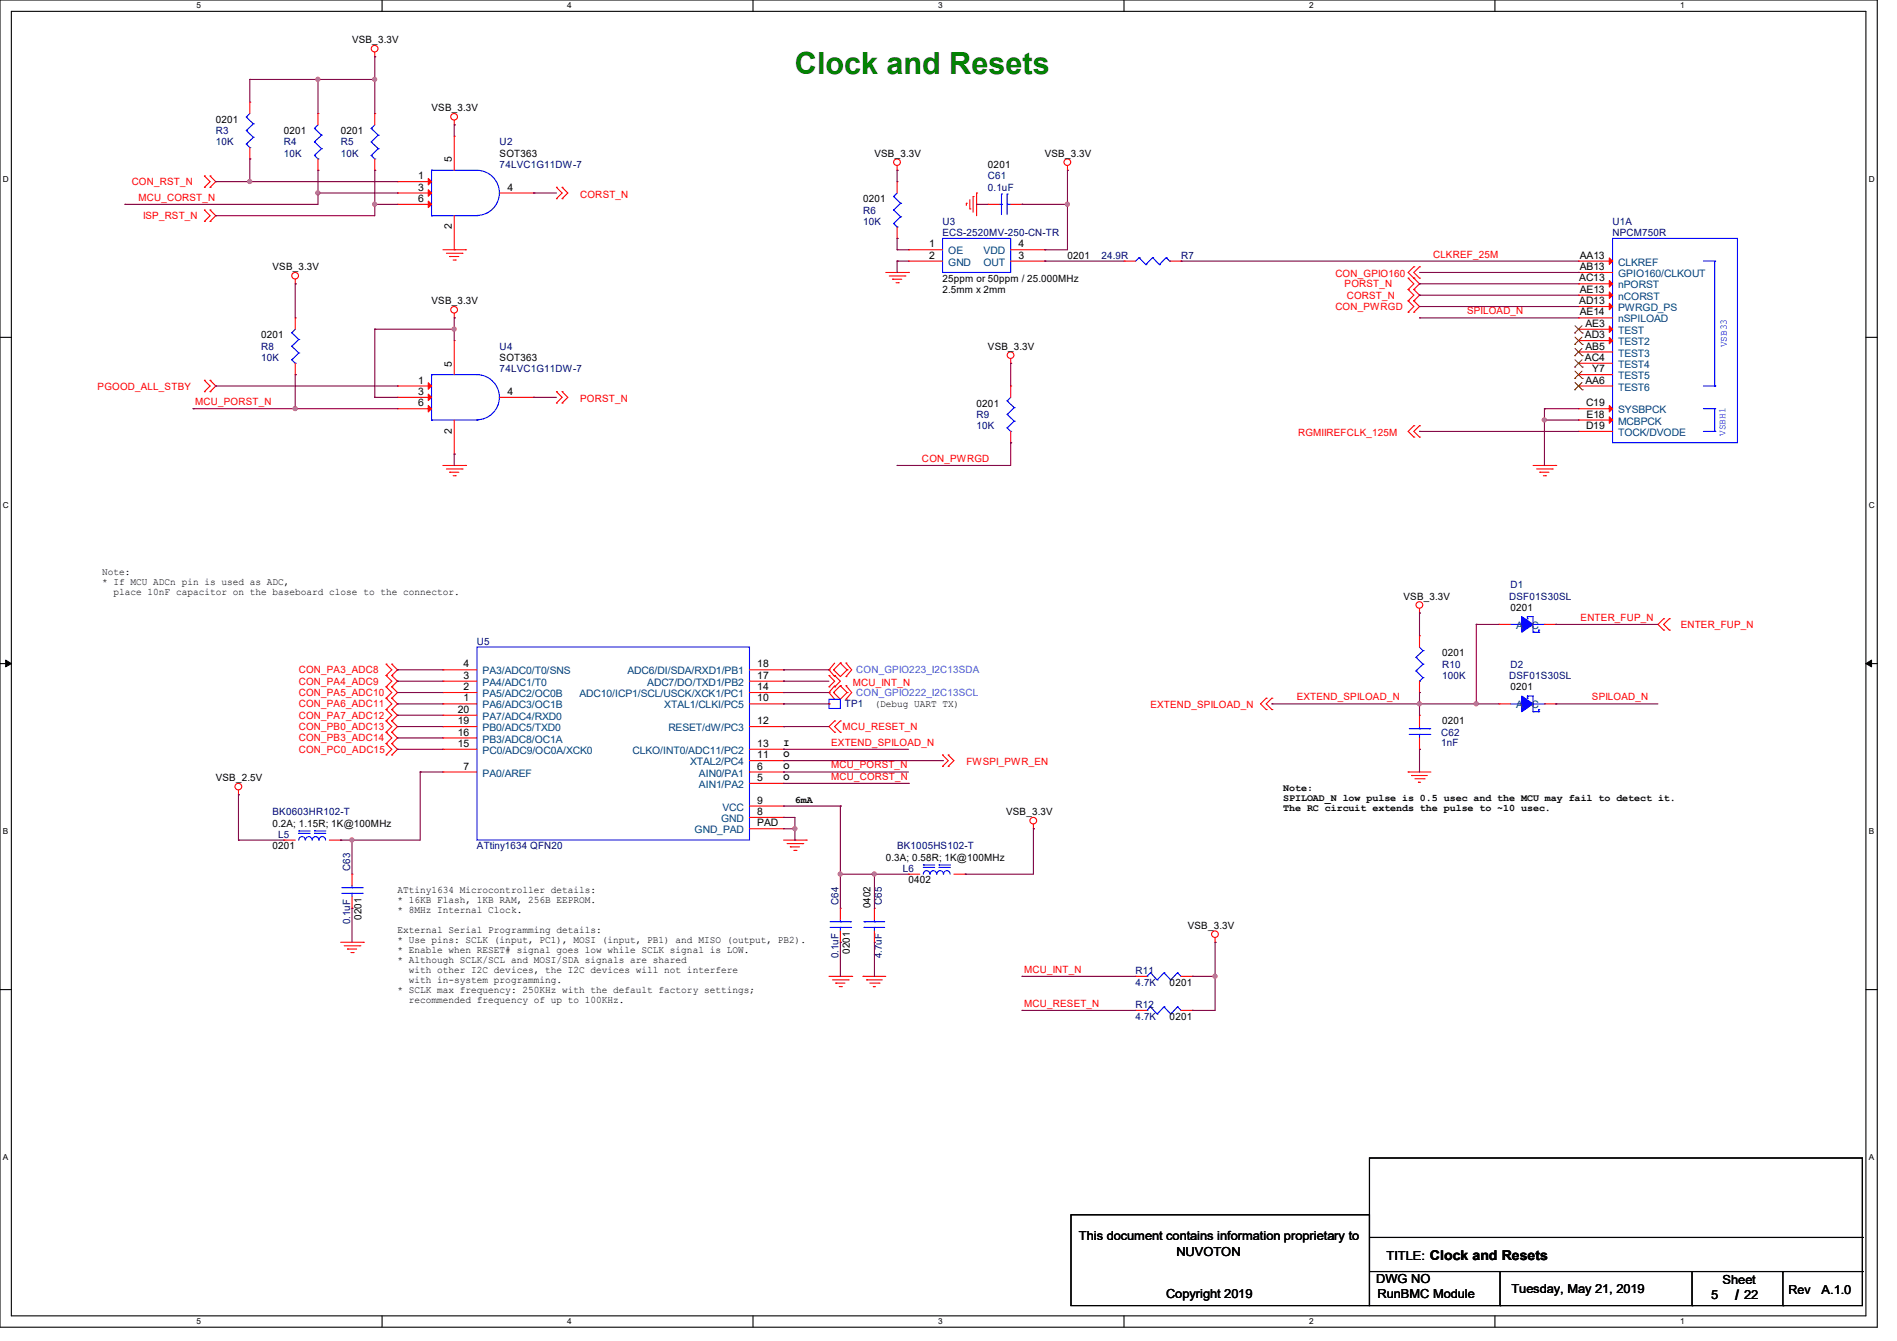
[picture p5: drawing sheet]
<svg xmlns="http://www.w3.org/2000/svg" width="297mm" height="210mm" viewBox="0 0 297 210" stroke-linecap="round" stroke-linejoin="round" font-family="sans-serif">
<path d="M0 0h293.9v207.9h-293.9zM1.8 1.8h290.3v204.3h-290.3z" fill="none" stroke="#000" stroke-width=".17"/>
<g fill="#fff">
<path d="M30.8 .2h.7v1.4h-.7z"/>
<path d="M30.8 206.2h.7v1.4h-.7z"/>
</g>
<path d="M59.8 0v1.8M59.8 206.1v1.8" fill="none" stroke="#000" stroke-width=".17"/>
<g fill="#fff">
<path d="M88.8 .2h.7v1.4h-.7z"/>
<path d="M88.8 206.2h.7v1.4h-.7z"/>
</g>
<path d="M117.9 0v1.8M117.9 206.1v1.8" fill="none" stroke="#000" stroke-width=".17"/>
<g fill="#fff">
<path d="M146.9 .2h.7v1.4h-.7z"/>
<path d="M146.9 206.2h.7v1.4h-.7z"/>
</g>
<path d="M176 0v1.8M176 206.1v1.8" fill="none" stroke="#000" stroke-width=".17"/>
<g fill="#fff">
<path d="M205 .2h.7v1.4h-.7z"/>
<path d="M205 206.2h.7v1.4h-.7z"/>
</g>
<path d="M234.1 0v1.8M234.1 206.1v1.8" fill="none" stroke="#000" stroke-width=".17"/>
<g fill="#fff">
<path d="M263.1 .2h.6v1.4h-.6z"/>
<path d="M263.1 206.2h.6v1.4h-.6z"/>
<path d="M.5 27.3h.9v1.4h-.9z"/>
<path d="M292.6 27.3h.9v1.4h-.9z"/>
<path d="M.5 78.4h.9v1.4h-.9z"/>
<path d="M292.6 78.4h.9v1.4h-.9z"/>
</g>
<path d="M0 52.8h1.8M292.1 52.8h1.8" fill="none" stroke="#000" stroke-width=".17"/>
<g fill="#fff">
<path d="M.5 129.5h.8v1.4h-.8z"/>
<path d="M292.6 129.5h.8v1.4h-.8z"/>
</g>
<path d="M0 103.9h1.8M292.1 103.9h1.8" fill="none" stroke="#000" stroke-width=".17"/>
<path d="M.9 103.4l.9 .5-.9 .5zM292.1 103.9l.9-.5v1z" fill="#000" stroke="#000" stroke-width=".16"/>
<g fill="#fff">
<path d="M.5 180.5h.8v1.4h-.8z"/>
<path d="M292.6 180.5h.8v1.4h-.8z"/>
</g>
<g fill="none" stroke="#000" stroke-width=".17">
<path d="M0 155h1.8M292.1 155h1.8M167.7 190.2h46.7v14.3h-46.7zM214.4 181.4h77.2v23.1h-77.2zM214.4 199.1h77.2M214.4 193.8h77.2M234.9 199.1v5.4M264.9 199.1v5.4M279.1 199.1v5.4M291.6 199.1h.1M291.6 193.8h.1M234.9 204.5h.1"/>
<path d="M264.9 204.5h.1M279.1 204.5h.1"/>
</g>
<g fill="none" stroke="#f00" stroke-width=".17">
<path d="M39.1 16h.1M39.1 16v1.8M49.8 17.8h.1M49.8 17.8v1.8M58.7 8.9h.1M58.7 17.8h.1M58.7 8.2v.7M58.7 17.8v1.8M71.1 19.6h.1M71.1 18.8v.8M32 29.3h.1M32 27.6h.1"/>
<path d="M32 34.7h.1M32 32.9h.1M32 27.6l.9 .8-.9 .9M32 32.9l.9 .9-.9 .9M32.9 27.6h.1M32.9 29.3h.1M32.9 32.9h.1M32.9 34.7h.1M32.9 27.6l.9 .8-.9 .9M32.9 32.9l.9 .9-.9 .9M39.1 24.9h.1M39.1 23.1v1.8"/>
<path d="M49.8 26.7h.1M49.8 24.9v1.8M58.7 26.7h.1M58.7 24.9v1.8M62.2 28.4h.1M62.2 30.2h.1M62.2 32h.1M62.2 32h5.4M62.2 28.4h5.4M62.2 30.2h5.4M69.3 39.1h3.6M69.9 39.7h2.4"/>
<path d="M71.1 21.3h.1M71.1 39.1h.1M71.1 21.3v5.4M71.1 33.8v5.3M72.3 39.7h.1M72.9 39.1h.1M78.2 30.2h5.4M83.6 30.2h.1M87.1 29.3h.1M87.1 31.1h.1M87.1 29.3l.9 .9-.9 .9M88 29.3h.1"/>
<path d="M88 31.1h.1M88 29.3l.9 .9-.9 .9M140.5 26.7h.1M140.5 28.4h.1M140.5 37.3h.1M140.5 26v.7M140.5 28.4v1.8M140.5 35.6v1.7M142.2 39.1h.1M142.2 39.1h5.4M151.3 31.8h.1M151.3 31.8v.4"/>
<path d="M151.8 32.7h.1M151.8 31.3v1.4M152.4 30.8h.1M152.4 30.8v2.4M152.9 30.2h.1M152.9 30.2v3.6M154.7 32h.1M154.7 32h1.8M158.2 39.1h5.4M158.2 32h1.8M160 32h.1M163.6 39.1h.1"/>
<path d="M167.1 26.7h.1M167.1 26v.7M32 59.6h.1M32 59.6l.9 .9-.9 .8M32.9 59.6h.1M32.9 59.6l.9 .9-.9 .8M46.2 44.4h.1M46.2 49.8h.1M46.2 58.7h.1M46.2 43.7v.7M46.2 49.8v1.8M46.2 56.9v1.8"/>
<path d="M70.4 40.2h.1M70.4 40.2h1.4M71 40.7h.3M71.1 49.8h.1M71.1 53.3h.1M71.1 49.1v.7M71.1 53.3v5.4M71.3 40.7h.1M138.7 42.7h3.5M139.2 43.2h2.5M139.7 43.7h.1M139.7 43.7h1.5"/>
<path d="M140.3 44.3h.3M140.6 44.3h.1M141.7 43.2h.1M142.2 42.7h.1M142.2 40.9h.1M142.2 40.9h5.4M158.2 56.9h.1M158.2 56.2v.7M158.2 40.9h5.4M163.6 40.9h.1M176 40.9h.1M176 40.9h1.8"/>
<path d="M183.1 40.9h1.8M184.9 40.9h.1M220.5 48.9h.1M220.5 47.1h.1M220.5 45.3h.1M220.5 43.6h.1M220.5 47.1l.9 .9-.9 .9M220.5 45.3l.9 .9-.9 .9M220.5 43.6l.9 .8-.9 .9M221.4 47.1h.1M221.4 48.9h.1M221.4 45.3h.1"/>
<path d="M221.4 41.8h.1M221.4 43.6h.1M221.4 47.1l.8 .9-.8 .9M221.4 45.3l.8 .9-.8 .9M221.4 41.8l-.9 .9 1.7 1.7-.8 .9M222.2 41.8h.1M222.2 43.6h.1M222.2 41.8l-.8 .9 .8 .9M247.1 40.9h.1M247.1 42.7h.1M247.1 44.4h.1M247.1 46.2h.1"/>
<path d="M247.1 48h.1M247.1 51.6h.1M247.1 49.8h.1M247.1 58.7h.1M247.1 56.9h.1M247.1 55.1h.1M247.1 53.3h.1M247.1 42.7h5.4M247.1 40.9h5.4M247.1 44.4h5.4M247.1 46.2h5.4M247.1 48h5.4"/>
<path d="M247.1 51.6h5.4M247.1 49.8h5.4M247.1 58.7h5.4M247.1 56.9h5.4M247.1 55.1h5.4M247.1 53.3h5.4M32 61.3h.1M32.9 61.3h.1M62.2 60.5h.1M62.2 62.2h.1M62.2 64h.1M62.2 64h5.4"/>
<path d="M62.2 60.5h5.4M62.2 62.2h5.4M69.3 72.9h3.6M69.9 73.4h2.4M70.4 74h.1M70.4 74h1.4M71 74.5h.3M71.1 71.1h.1M71.1 65.8v5.3M71.3 74.5h.1M72.3 73.4h.1M72.9 72.9h.1"/>
<path d="M78.2 62.2h5.4M83.6 62.2h.1M87.1 61.3h.1M87.1 63.1h.1M87.1 61.3l.9 .9-.9 .9M88 61.3h.1M88 63.1h.1M88 61.3l.9 .9-.9 .9M158.2 60.5h.1M158.2 69.3h.1M158.2 60.5v1.7M158.2 67.6v1.7"/>
<path d="M221.4 66.7h.1M221.4 68.5h.1M221.4 66.7l-.9 .9 .9 .9M222.2 66.7h.1M222.2 68.5h.1M222.2 66.7l-.8 .9 .8 .9M240 72.9h3.6M240.6 73.4h2.4M241.1 74h.1M241.1 74h1.4M241.6 74.5h.4M242 74.5h.1"/>
<path d="M243 73.4h.1M243.6 72.9h.1M247.1 64h.1M247.1 65.8h.1M247.1 67.6h.1M247.1 60.5h.1M247.1 64h5.4M247.1 65.8h5.4M247.1 67.6h5.4M247.1 60.5h5.4M222.2 96h.1M222.2 99.6h.1"/>
<path d="M222.2 95.3v.7M222.2 99.6v1.7M234.7 97.8h.1M234.7 97.8h1.8M241.8 97.8h1.8M243.6 97.8h.1M260.5 96.9h.1M260.5 98.7h.1M260.5 96.9l-.9 .9 .9 .9M261.4 98.7h.1M261.4 96.9h.1M261.4 96.9l-.9 .9 .9 .9"/>
<path d="M60.5 105.8h.1M60.5 104h.1M60.5 107.6h.1M60.5 109.3h.1M60.5 111.1h.1M60.5 112.9h.1M60.5 114.7h.1M60.5 116.5h.1M60.5 118.2h.1M60.5 104l.8 .9-.8 .9M60.5 105.8l.8 .9-.8 .9M60.5 107.6l.8 .9-.8 .8"/>
<path d="M60.5 109.3l.8 .9-.8 .9M60.5 111.1l.8 .9-.8 .9M60.5 112.9l.8 .9-.8 .9M60.5 114.7l.8 .9-.8 .9M60.5 116.5l.8 .8-.8 .9M61.3 104h.1M61.3 105.8h.1M61.3 107.6h.1M61.3 109.3h.1M61.3 111.1h.1M61.3 112.9h.1M61.3 114.7h.1"/>
<path d="M61.3 116.5h.1M61.3 118.2h.1M61.3 104l.9 .9-.9 .9M61.3 105.8l.9 .9-.9 .9M61.3 107.6l.9 .9-.9 .8M61.3 109.3l.9 .9-.9 .9M61.3 111.1l.9 .9-.9 .9M61.3 112.9l.9 .9-.9 .9M61.3 114.7l.9 .9-.9 .9M61.3 116.5l.9 .8-.9 .9M69.3 110.2h.1M69.3 108.5h.1"/>
<path d="M69.3 106.7h.1M69.3 104.9h.1M69.3 117.3h.1M69.3 115.6h.1M69.3 113.8h.1M69.3 112h.1M69.3 110.2h5.4M69.3 108.5h5.4M69.3 106.7h5.4M69.3 104.9h5.4M69.3 113.8h5.4M69.3 117.3h5.4"/>
<path d="M69.3 115.6h5.4M69.3 112h5.4M117.3 110.2h5.4M117.3 108.5h5.4M117.3 106.7h5.4M117.3 104.9h5.4M117.3 119.1h5.4M117.3 113.8h5.4M117.3 117.3h5.4M122.7 110.2h.1M122.7 119.1h.1M122.7 113.8h.1"/>
<path d="M122.7 117.3h.1M122.7 108.5h.1M122.7 106.7h.1M122.7 104.9h.1M129.8 105.8h.1M129.8 107.6h.1M129.8 104.9h.1M129.8 108.5h.1M129.8 110.2h.1M129.8 105.8l.9 .9-.9 .9M129.8 104.9l.9 1.1M129.8 108.5l.9 1"/>
<path d="M130.5 104.9h.1M130.5 108.5h.1M130.5 104.9l1.1 1.1 1-1.1M130.5 108.5l1.1 1 1-1M130.7 105.8h.1M130.7 107.6h.1M130.7 112.9h.1M130.7 114.7h.1M130.7 105.8l.9 .9-.9 .9M130.7 112.9l-.9 .9 .9 .9M130.7 103.8l-.9 1.1M130.7 107.4l-.9 1.1"/>
<path d="M131.6 114.7h.1M131.6 112.9h.1M131.6 103.8h.1M131.6 107.4h.1M131.6 112.9l-.9 .9 .9 .9M131.6 103.8l1 1.1M131.6 103.8l-1.1 1.1M131.6 107.4l1 1.1M131.6 107.4l-1.1 1.1M132.5 106h.1M132.5 103.8h.1M132.5 109.5h.1"/>
<path d="M132.5 107.4h.1M132.5 103.8l.8 1.1-.8 1.1M132.5 107.4l.8 1.1-.8 1M132.6 104.9h.1M132.6 108.5h.1M147.6 118.2h.1M147.6 118.2l.9 .9-.9 .9M148.5 118.2h.1M148.5 118.2l.9 .9-.9 .9M198.2 109.3h.1M198.2 111.1h.1M198.2 109.3l-.8 .9 .8 .9"/>
<path d="M199.1 109.3h.1M199.1 111.1h.1M199.1 109.3l-.9 .9 .9 .9M222.2 108.5h.1M222.2 112h.1M222.2 117.3h.1M222.2 106.7v1.8M222.2 112v1.8M222.2 115.6v1.7M234.7 110.2h.1M234.7 110.2h1.8M241.8 110.2h1.8"/>
<path d="M243.6 110.2h.1M37.3 124.5h.1M37.3 123.7v.8M44.4 131.6h.1M44.4 131.6h1.8M51.6 131.6h1.7M53.3 131.6h.1M55.1 136.9h.1M55.1 136.9v1.8M69.3 120.9h.1M69.3 120.9h5.4M117.3 120.9h5.4"/>
<path d="M117.3 122.7h5.4M117.3 128h5.4M117.3 126.2h5.4M117.3 129.8h5.4M122.7 122.7h.1M122.7 120.9h.1M122.7 128h.1M122.7 126.2h.1M122.7 129.8h.1M122.7 131.6h3.5M123.2 132.1h2.5M123.7 132.6h.1"/>
<path d="M123.7 132.6h1.5M124.3 133.2h.3M124.6 133.2h.1M125.7 132.1h.1M126.2 131.6h.1M142.2 136.9h.1M142.2 136.9h1.8M147.6 120h.1M148.5 120h.1M149.4 136.9h1.7M151.1 136.9h.1M161.8 129.8h.1"/>
<path d="M161.8 129.1v.7M220.5 120.9h.1M220.5 120.9h3.5M221 121.5h.1M221 121.5h2.5M221.5 122h1.5M222.1 122.5h.1M222.1 122.5h.3M223 122h.1M53.3 147.6h3.6M53.9 148.1h2.4M54.4 148.6h.1"/>
<path d="M54.4 148.6h1.4M54.9 149.2h.4M55.1 142.2h.1M55.1 140.5v1.7M55.3 149.2h.1M56.3 148.1h.1M56.9 147.6h.1M129.8 152.9h3.5M130.3 153.5h2.5M130.9 154h.1M130.9 154h1.4M131.4 154.5h.3"/>
<path d="M131.6 142.2h.1M131.6 147.6h.1M131.6 142.2v1.8M131.6 145.8v1.8M131.7 154.5h.1M132.8 153.5h.1M133.3 152.9h.1M135.1 152.9h.1M135.1 152.9h3.6M135.7 153.5h.1M135.7 153.5h2.4M136.2 154h1.4"/>
<path d="M136.7 154.5h.1M136.7 154.5h.4M136.9 142.2h.1M136.9 147.6h.1M136.9 142.2v1.8M136.9 145.8v1.8M137.6 154h.1M177.8 158.2h.1M177.8 152.9h.1M177.8 152.9h1.8M177.8 158.2h1.8M184.9 152.9h1.8"/>
<path d="M184.9 158.2h1.8M186.7 158.2h.1M186.7 152.9h.1M190.2 147.6h.1M190.2 146.9v.7"/>
<circle cx="58.7" cy="7.6" r=".52"/>
<circle cx="71.1" cy="18.3" r=".52"/>
<circle cx="140.5" cy="25.4" r=".52"/>
<circle cx="167.1" cy="25.4" r=".52"/>
<circle cx="46.2" cy="43.2" r=".52"/>
<circle cx="71.1" cy="48.5" r=".52"/>
<circle cx="158.2" cy="55.6" r=".52"/>
<circle cx="222.2" cy="94.7" r=".52"/>
<circle cx="37.3" cy="123.2" r=".52"/>
<circle cx="161.8" cy="128.5" r=".52"/>
<circle cx="190.2" cy="146.3" r=".52"/>
</g>
<g fill="none" stroke="#00f" stroke-width=".17">
<path d="M38.6 18.3h.1M38.6 18.3l1.1 1.1M39.1 17.8l-.5 .5M39.7 19.4h.1M39.7 19.4l-1.1 1M49.8 19.6l-.6 .5M58.7 19.6l-.6 .5M38.6 20.4h.1M38.6 22.6h.1M38.6 20.4l1.1 1.1M38.6 22.6l.5 .5M39.1 23.1h.1"/>
<path d="M39.7 21.5h.1M39.7 21.5l-1.1 1.1M49.2 20.1h.1M49.2 22.2h.1M49.2 24.3h.1M49.2 20.1l1.1 1.1M49.2 22.2l1.1 1.1M49.2 24.3l.6 .6M49.8 24.9h.1M50.3 21.2h.1M50.3 23.3h.1M50.3 21.2l-1.1 1"/>
<path d="M50.3 23.3l-1.1 1M58.1 20.1h.1M58.1 22.2h.1M58.1 24.3h.1M58.1 20.1l1.1 1.1M58.1 22.2l1.1 1.1M58.1 24.3l.6 .6M58.7 24.9h.1M59.2 21.2h.1M59.2 23.3h.1M59.2 21.2l-1.1 1M59.2 23.3l-1.1 1"/>
<path d="M67.6 26.7h.1M67.6 33.8h.1M67.6 26.7h7.1a3.5 3.5 0 0 1 3.5 3.6v-.1a3.5 3.5 0 0 1-3.5 3.5M67.6 26.7v7.1M67.6 33.8h7.1M74.7 33.8h.1M139.9 30.8h.1M139.9 32.9h.1M139.9 35h.1M139.9 30.8l1.1 1M139.9 32.9l1.1 1.1M139.9 35l.6 .6"/>
<path d="M140.5 35.6h.1M140.5 30.2l-.6 .6M141 31.8h.1M141 34h.1M141 31.8l-1.1 1.1M141 34l-1.1 1M147.6 37.3h10.6v5.4h-10.6zM156.5 32h.3M156.8 32h.1M156.8 30.4h.1M156.8 30.4v3.2M157.7 30.4h.1"/>
<path d="M157.7 32h.1M157.7 32h.5M157.7 30.4v3.2M252.5 37.3h19.5v32h-19.5zM45.7 52.1h.1M45.7 54.2h.1M45.7 56.3h.1M45.7 52.1l1.1 1.1M45.7 54.2l1.1 1.1M45.7 56.3l.5 .6M46.2 56.9h.1M46.2 51.6l-.5 .5"/>
<path d="M46.8 53.2h.1M46.8 55.3h.1M46.8 53.2l-1.1 1M46.8 55.3l-1.1 1M67.6 58.7h.1M67.6 58.7h7.1a3.5 3.5 0 0 1 3.5 3.6v-.1a3.5 3.5 0 0 1-3.5 3.5M67.6 58.7v7.1M178.4 40.3h.1M178.4 40.3l-.6 .6M178.4 40.3l1 1.1M179.4 41.4h.1M180.5 40.3h.1"/>
<path d="M180.5 40.3l-1.1 1.1M180.5 40.3l1 1.1M181.5 41.4h.1M182.6 40.3h.1M182.6 40.3l-1.1 1.1M182.6 40.3l.5 .6M183.1 40.9h.1M266.7 40.9h1.8M268.5 40.9h.1M268.5 40.9v19.6M67.6 65.8h.1M67.6 65.8h7.1"/>
<path d="M74.7 65.8h.1M157.7 62.8h.1M157.7 64.9h.1M157.7 67h.1M157.7 62.8l1.1 1M157.7 64.9l1.1 1.1M157.7 67l.5 .6M158.2 67.6h.1M158.2 62.2l-.5 .6M158.8 63.8h.1M158.8 66h.1M158.8 63.8l-1.1 1.1"/>
<path d="M158.8 66l-1.1 1M266.7 64h1.8M266.7 67.6h1.8M266.7 60.5h1.8M268.5 60.5h.1M268.5 64h.1M268.5 67.6h.1M268.5 64v3.6M236.5 97.8h1.8M238.3 97.8h.1M239.1 96.6h.1M239.1 96.9h.1"/>
<path d="M239.1 96.6h.9v2.4M239.1 96.6v.3M240 99h.1M240 97.8h1.8M240 99h.9M240.9 99h.1M240.9 98.7h.1M240.9 98.7v.3M241.8 97.8h.1M74.7 101.3h42.6v30.3h-42.6zM129.8 109.5h1.8v1.5h-1.8zM220.6 115h3.3"/>
<path d="M220.6 114.1h3.3M221.7 103h.1M221.7 105.1h.1M221.7 103l1.1 1M221.7 105.1l1.1 1M222.2 106.7h.1M222.2 114.1h.1M222.2 115h.1M222.2 101.3l.6 .6M222.2 113.8v.3M222.2 115v.6M222.8 101.9h.1"/>
<path d="M222.8 104h.1M222.8 106.1h.1M222.8 101.9l-1.1 1.1M222.8 104l-1.1 1.1M222.8 106.1l-.6 .6M223.9 115h.1M223.9 114.1h.1M236.5 110.2h1.8M238.3 110.2h.1M239.1 109h.1M239.1 109.3h.1M239.1 109h.9v2.5"/>
<path d="M239.1 109v.3M240 111.5h.1M240 110.2h1.8M240 111.5h.9M240.9 111.5h.1M240.9 111.1h.1M240.9 111.1v.4M241.8 110.2h.1M46.8 130.5h.1M46.8 130.1h.1M46.8 130.5h1.8M46.8 130.1h1.8"/>
<path d="M47.8 131.6a.51 .51 0 0 0-.5-.6 .51 .51 0 0 0-.5 .6M48.9 131.6a.51 .51 0 0 0-.6-.6 .51 .51 0 0 0-.5 .6M49.2 130.5h.1M49.2 130.1h.1M49.2 130.5h1.8M49.2 130.1h1.8M49.9 131.6a.51 .51 0 0 0-.5-.6 .51 .51 0 0 0-.5 .6M51 131.6a.51 .51 0 0 0-.5-.6 .51 .51 0 0 0-.5 .6M53.5 139.9h3.2M53.5 139h3.2M55.1 139h.1M55.1 139.9h.1"/>
<path d="M55.1 138.7v.3M55.1 139.9v.6M56.7 139.9h.1M56.7 139h.1M144.6 135.8h.1M144.6 135.5h.1M144.6 135.8h1.7M144.6 135.5h1.7M145.6 136.9a.51 .51 0 0 0-.5-.5 .51 .51 0 0 0-.5 .5M146.6 136.9a.51 .51 0 0 0-.5-.5 .51 .51 0 0 0-.5 .5M147 135.8h.1M147 135.5h.1"/>
<path d="M147 135.8h1.8M147 135.5h1.8M147.7 136.9a.51 .51 0 0 0-.5-.5 .51 .51 0 0 0-.5 .5M148.8 136.9a.51 .51 0 0 0-.6-.5 .51 .51 0 0 0-.5 .5M130 145.2h3.2M130 144.4h3.2M131.6 144.4h.1M131.6 145.2h.1M131.6 144v.4M131.6 145.2v.6M133.2 145.2h.1M133.2 144.4h.1"/>
<path d="M135.3 145.2h.1M135.3 144.4h.1M135.3 145.2h3.2M135.3 144.4h3.2M136.9 144.4h.1M136.9 145.2h.1M136.9 144v.4M136.9 145.2v.6M179.6 158.2h.1M179.6 152.9h.1M180.1 157.7h.1M180.1 152.4h.1"/>
<path d="M180.1 157.7l1.1 1.1M180.1 157.7l-.5 .5M180.1 152.4l1.1 1.1M180.1 152.4l-.5 .5M181.2 158.8h.1M181.2 153.5h.1M182.2 157.7h.1M182.2 152.4h.1M182.2 157.7l1.1 1.1M182.2 157.7l-1 1.1M182.2 152.4l1.1 1.1M182.2 152.4l-1 1.1"/>
<path d="M183.3 158.8h.1M183.3 153.5h.1M184.4 157.7h.1M184.4 152.4h.1M184.4 157.7l.5 .5M184.4 157.7l-1.1 1.1M184.4 152.4l.5 .5M184.4 152.4l-1.1 1.1"/>
</g>
<g fill="#f00" stroke="#f00" stroke-width=".17">
<path d="M252 40.4l.5 .5-.5 .5z"/>
<path d="M252 43.9l.5 .5-.5 .6z"/>
<path d="M252 45.7l.5 .5-.5 .5z"/>
<path d="M252 47.5l.5 .5-.5 .5z"/>
<path d="M252 51.1l.5 .5-.5 .5z"/>
<path d="M252 63.5l.5 .5-.5 .5z"/>
<path d="M252 65.3l.5 .5-.5 .5z"/>
<path d="M252 52.8l.5 .5-.5 .5z"/>
<path d="M67.1 59.9l.5 .6-.5 .5z"/>
<path d="M67.1 61.7l.5 .5-.5 .5z"/>
<path d="M67.1 63.5l.5 .5-.5 .5z"/>
<path d="M67.1 27.9l.5 .5-.5 .6z"/>
<path d="M67.1 29.7l.5 .5-.5 .5z"/>
<path d="M67.1 31.5l.5 .5-.5 .5z"/>
</g>
<g fill="none" stroke="#804000" stroke-width=".16">
<path d="M246.5 52.2h.1M246.5 59.3h.1M246.5 57.5h.1M246.5 55.7h.1M246.5 53.9h.1M246.6 51l1.1 1.2M246.6 59.9l1.1 1.1M246.6 58.1l1.1 1.2M246.6 56.3l1.1 1.2M246.6 54.6l1.1 1.1M246.6 52.8l1.1 1.1M247.7 51l-1.2 1.2"/>
<path d="M247.7 59.9l-1.2 1.1M247.7 58.1l-1.2 1.2M247.7 56.3l-1.2 1.2M247.7 54.6l-1.2 1.1M247.7 52.8l-1.2 1.1M247.7 52.2h.1M247.7 59.3h.1M247.7 57.5h.1M247.7 55.7h.1M247.7 53.9h.1M246.5 61h.1M247.7 61h.1"/>
</g>
<g fill="#00f" stroke="#00f" stroke-width=".17">
<path d="M238.3 96.6l1.7 1.2-1.7 1.2z" fill-rule="evenodd"/>
<path d="M238.3 109l1.7 1.2-1.7 1.3z" fill-rule="evenodd"/>
</g>
<g fill="none" stroke="#800040" stroke-width=".17">
<path d="M39.1 12.4h.1M39.1 12.4h19.6M39.1 12.4v3.6M49.8 12.4h.1M49.8 12.4v5.4M58.7 8.9h.1M58.7 12.4h.1M58.7 8.9v8.9M71.1 19.6h.1M71.1 19.6v1.7M19.6 32h.1M33.8 28.4h.1"/>
<path d="M33.8 33.8h.1M33.8 28.4h28.4M39.1 28.4h.1M39.1 24.9h.1M39.1 24.9v3.5M49.8 26.7h.1M49.8 30.2h.1M49.8 26.7v5.3h-30.2M49.8 30.2h12.4M58.7 26.7h.1M58.7 32h.1M58.7 32h3.5"/>
<path d="M58.7 26.7v7.1h-24.9M83.6 30.2h.1M83.6 30.2h3.5M140.5 37.3h.1M140.5 39.1h.1M140.5 26.7h.1M140.5 26.7v1.7M140.5 37.3v1.8M140.5 39.1h1.7M152.9 32h.1M152.9 32h1.8M160 32h.1"/>
<path d="M160 32h7.1M163.6 39.1h.1M167.1 32h.1M167.1 26.7h.1M167.1 26.7v12.4h-3.5M46.2 44.4h.1M46.2 58.7h.1M46.2 44.4v5.4M46.2 58.7v5.3M58.7 51.6h.1M58.7 51.6v10.6M58.7 51.6h12.4"/>
<path d="M71.1 49.8h.1M71.1 51.6h.1M71.1 49.8v3.5M140.5 40.9h.1M140.5 40.9v1.8M140.5 40.9h1.7M158.2 56.9h.1M158.2 56.9v3.6M163.6 40.9h.1M163.6 40.9h12.4M184.9 40.9h.1M184.9 40.9h62.2"/>
<path d="M222.2 44.4h.1M222.2 48h.1M222.2 46.2h.1M222.2 49.8h.1M222.2 44.4h24.9M222.2 48h24.9M222.2 46.2h24.9M222.2 49.8h24.9M222.2 42.7h24.9M247.1 42.7h.1M30.2 64h.1M30.2 64h32"/>
<path d="M33.8 60.5h.1M33.8 60.5h28.4M46.2 64h.1M58.7 62.2h.1M58.7 62.2h3.5M71.1 71.1h.1M71.1 71.1v1.8M83.6 62.2h.1M83.6 62.2h3.5M140.5 72.9h.1M158.2 69.3h.1M158.2 69.3v3.6h-17.7"/>
<path d="M222.2 67.6h.1M222.2 67.6h24.9M241.8 64h.1M241.8 65.8h.1M241.8 64v8.9M241.8 64h5.3M241.8 65.8h5.3M222.2 96h.1M222.2 96v3.6M231.1 97.8h.1M231.1 97.8h3.6M231.1 97.8v12.4"/>
<path d="M243.6 97.8h.1M243.6 97.8h16M62.2 104.9h.1M62.2 106.7h.1M62.2 108.5h.1M62.2 110.2h.1M62.2 112h.1M62.2 113.8h.1M62.2 115.6h.1M62.2 117.3h.1M62.2 104.9h7.1M62.2 106.7h7.1"/>
<path d="M62.2 108.5h7.1M62.2 110.2h7.1M62.2 113.8h7.1M62.2 112h7.1M62.2 115.6h7.1M62.2 117.3h7.1M122.7 104.9h.1M122.7 106.7h.1M122.7 108.5h.1M122.7 110.2h.1M122.7 113.8h.1M122.7 117.3h.1"/>
<path d="M122.7 104.9h7.1M122.7 106.7h7.1M122.7 108.5h7.1M122.7 110.2h7.1M122.7 113.8h7.1M122.7 117.3h19.5M122.7 119.1h24.9M147.6 119.1h.1M199.1 110.2h.1M199.1 110.2h35.6M222.2 110.2h.1M222.2 117.3h.1"/>
<path d="M222.2 108.5h.1M222.2 108.5v3.5M222.2 117.3v3.6M231.1 110.2h.1M243.6 110.2h.1M243.6 110.2h16M37.3 131.6h.1M37.3 124.5h.1M37.3 131.6h7.1M37.3 124.5v7.1M53.3 131.6h.1M55.1 131.6h.1"/>
<path d="M55.1 131.6v5.3M65.8 120.9h.1M65.8 120.9v10.7h-12.5M65.8 120.9h3.5M122.7 128h.1M122.7 120.9h.1M122.7 128h1.8v3.6M122.7 120.9h19.5M122.7 122.7h19.5M122.7 126.2h8.9M122.7 129.8h1.8M124.5 129.8h.1"/>
<path d="M124.5 131.6h.1M131.6 126.2h.1M131.6 136.9h.1M131.6 136.9h10.6M131.6 126.2v16M136.9 136.9h.1M136.9 136.9v5.3M142.2 122.7h.1M151.1 136.9h.1M161.8 129.8h.1M161.8 129.8v7.1h-10.7M55.1 142.2h.1"/>
<path d="M55.1 142.2v5.4M131.6 147.6h.1M131.6 147.6v5.3M136.9 147.6h.1M136.9 147.6v5.3M160 152.9h.1M160 158.2h.1M160 152.9h17.8M160 158.2h17.8M186.7 152.9h.1M186.7 158.2h.1M186.7 152.9h3.5"/>
<path d="M190.2 147.6h.1M190.2 152.9h.1M190.2 147.6v10.6h-3.5"/>
</g>
<g fill="#f0f" stroke="#f0f" stroke-width=".17">
<circle cx="167.1" cy="32" r=".32"/>
<circle cx="241.8" cy="65.8" r=".32"/>
<circle cx="55.1" cy="131.6" r=".32"/>
<circle cx="136.9" cy="136.9" r=".32"/>
<circle cx="222.2" cy="110.2" r=".32"/>
<circle cx="131.6" cy="136.9" r=".32"/>
<circle cx="124.4" cy="129.8" r=".32"/>
<circle cx="49.8" cy="30.2" r=".32"/>
<circle cx="46.2" cy="64" r=".32"/>
<circle cx="231.1" cy="110.2" r=".32"/>
<circle cx="58.7" cy="12.4" r=".32"/>
<circle cx="49.8" cy="12.4" r=".32"/>
<circle cx="58.7" cy="32" r=".32"/>
<circle cx="39.1" cy="28.4" r=".32"/>
<circle cx="71.1" cy="51.5" r=".32"/>
<circle cx="190.2" cy="152.9" r=".32"/>
</g>
<text font-size="4.8" fill="#008000" x="124.5" y="11.6">Clock and Resets</text>
<text font-size="2.3" x="271.7" y="203.6">/</text>
<g font-size="1.9">
<text x="168.9" y="194.1">This document contains information proprietary to</text>
<text x="184.2" y="196.6">NUVOTON</text>
<text x="217.1" y="197.4">TITLE: Clock and Resets</text>
<text x="182.6" y="203.2">Copyright 2019</text>
<text x="215.5" y="200.9">DWG NO</text>
<text x="215.7" y="203.2">RunBMC Module</text>
<text x="236.6" y="202.5">Tuesday, May 21, 2019</text>
<text x="267.9" y="203.4">5</text>
<text x="269.7" y="201.1">Sheet</text>
<text x="273.1" y="203.4">22</text>
<text x="280" y="202.7">Rev</text>
<text x="285.2" y="202.7">A.1.0</text>
</g>
<g font-size="1.6">
<text x="55.1" y="6.8">VSB_3.3V</text>
<text x="67.6" y="17.4">VSB_3.3V</text>
<text x="33.8" y="19.2">0201</text>
<text x="44.4" y="21">0201</text>
<text x="53.3" y="21">0201</text>
<text x="65.4" y="28.1">1</text>
<text x="65.4" y="29.8">3</text>
<text x="70.7" y="25.4" transform="rotate(-90 70.7 25.4)">5</text>
<text x="78.2" y="24.6">SOT363</text>
<text x="79.5" y="29.8">4</text>
<text x="136.9" y="24.6">VSB_3.3V</text>
<text x="154.7" y="26.3">0201</text>
<text x="163.6" y="24.6">VSB_3.3V</text>
<text x="65.4" y="31.6">6</text>
<text x="70.7" y="35.9" transform="rotate(-90 70.7 35.9)">2</text>
<text x="135.1" y="31.7">0201</text>
<text x="145.5" y="38.7">1</text>
<text x="145.5" y="40.5">2</text>
<text x="159.5" y="38.7">4</text>
<text x="159.5" y="40.5">3</text>
<text x="167.1" y="40.6">0201</text>
<text x="247.3" y="40.5">AA13</text>
<text x="42.7" y="42.3">VSB_3.3V</text>
<text x="67.6" y="47.7">VSB_3.3V</text>
<text x="147.6" y="45.9">2.5mm x 2mm</text>
<text x="147.6" y="44.1">25ppm or 50ppm / 25.000MHz</text>
<text x="247.3" y="44.1">AC13</text>
<text x="247.3" y="47.6">AD13</text>
<text x="247.3" y="42.3">AB13</text>
<text x="247.3" y="45.8">AE13</text>
<text x="40.9" y="53">0201</text>
<text x="247.3" y="49.4">AE14</text>
<text x="248.2" y="53">AD3</text>
<text x="248.2" y="51.2">AE3</text>
<text x="70.7" y="57.4" transform="rotate(-90 70.7 57.4)">5</text>
<text x="78.2" y="56.6">SOT363</text>
<text x="154.7" y="54.8">VSB_3.3V</text>
<text x="248.2" y="56.5">AC4</text>
<text x="248.2" y="54.7">AB5</text>
<text x="249.3" y="58.3">Y7</text>
<text x="65.4" y="60.1">1</text>
<text x="65.4" y="61.8">3</text>
<text x="65.4" y="63.6">6</text>
<text x="79.5" y="61.8">4</text>
<text x="152.9" y="63.7">0201</text>
<text x="248.2" y="60.1">AA6</text>
<text x="248.3" y="63.6">C19</text>
<text x="248.4" y="65.4">E18</text>
<text x="70.7" y="67.9" transform="rotate(-90 70.7 67.9)">2</text>
<text x="248.3" y="67.2">D19</text>
<text x="16" y="90.1">Note:</text>
<text x="16" y="91.7">* If MCU ADCn pin is used as ADC,</text>
<text x="17.8" y="93.3">place 10nF capacitor on the baseboard close to the connector.</text>
<text x="219.8" y="93.9">VSB_3.3V</text>
<text x="236.5" y="95.7">0201</text>
<text x="72.6" y="106.3">3</text>
<text x="72.6" y="104.5">4</text>
<text x="118.6" y="106.3">17</text>
<text x="118.6" y="104.5">18</text>
<text x="225.8" y="102.8">0201</text>
<text x="71.7" y="113.4">19</text>
<text x="71.7" y="111.6">20</text>
<text x="72.6" y="109.9">1</text>
<text x="72.6" y="108.1">2</text>
<text x="118.6" y="109.9">10</text>
<text x="118.6" y="113.4">12</text>
<text x="118.6" y="108.1">14</text>
<text x="136.9" y="110.7">(Debug UART TX)</text>
<text x="225.8" y="113.5">0201</text>
<text x="236.5" y="108.1">0201</text>
<text x="71.7" y="117">15</text>
<text x="71.7" y="115.2">16</text>
<text x="118.6" y="118.7">11</text>
<text x="118.6" y="117">13</text>
<text x="122.7" y="118.6">O</text>
<text x="122.7" y="116.8">I</text>
<text x="33.8" y="122.3">VSB_2.5V</text>
<text x="72.6" y="120.5">7</text>
<text x="118.6" y="122.3">5</text>
<text x="118.6" y="120.5">6</text>
<text x="118.6" y="125.9">9</text>
<text x="122.7" y="122.2">O</text>
<text x="122.7" y="120.4">O</text>
<text x="124.5" y="125.7">6mA</text>
<text x="200.9" y="124">Note:</text>
<text x="200.9" y="125.5">SPILOAD_N low pulse is 0.5 usec and the MCU may fail to detect it.</text>
<text x="42.7" y="129.5">0.2A; 1.15R; 1K@100MHz</text>
<text x="118.6" y="127.6">8</text>
<text x="118.6" y="129.4">PAD</text>
<text x="157.5" y="127.7">VSB_3.3V</text>
<text x="200.9" y="127.1">The RC circuit extends the pulse to ~10 usec.</text>
<text x="42.7" y="133">0201</text>
<text x="138.7" y="134.8">0.3A; 0.58R; 1K@100MHz</text>
<text x="62.2" y="139.9">ATtiny1634 Microcontroller details:</text>
<text x="62.2" y="141.5">* 16KB Flash, 1KB RAM, 256B EEPROM.</text>
<text x="62.2" y="143">* 8MHz Internal Clock.</text>
<text x="136.3" y="142.2" transform="rotate(-90 136.3 142.2)">0402</text>
<text x="142.2" y="138.3">0402</text>
<text x="56.6" y="144" transform="rotate(-90 56.6 144)">0201</text>
<text x="62.2" y="146.2">External Serial Programming details:</text>
<text x="62.2" y="147.7">* Use pins: SCLK (input, PC1), MOSI (input, PB1) and MISO (output, PB2).</text>
<text x="62.2" y="149.3">* Enable when RESET# signal goes low while SCLK signal is LOW.</text>
<text x="133.1" y="149.4" transform="rotate(-90 133.1 149.4)">0201</text>
<text x="186" y="145.5">VSB_3.3V</text>
<text x="62.2" y="150.9">* Although SCLK/SCL and MOSI/SDA signals are shared</text>
<text x="62.2" y="155.6">* SCLK max frequency: 250KHz with the default factory settings;</text>
<text x="64" y="152.4">with other I2C devices, the I2C devices will not interfere</text>
<text x="64" y="154">with in-system programming.</text>
<text x="183.1" y="154.3">0201</text>
<text x="64" y="157.1">recommended frequency of up to 100KHz.</text>
<text x="183.1" y="159.7">0201</text>
</g>
<g font-size="1.6" fill="#000080">
<text x="33.8" y="21">R3</text>
<text x="33.8" y="22.8">10K</text>
<text x="44.4" y="22.8">R4</text>
<text x="53.3" y="22.8">R5</text>
<text x="78.2" y="22.8">U2</text>
<text x="44.4" y="24.6">10K</text>
<text x="53.3" y="24.6">10K</text>
<text x="78.2" y="26.3">74LVC1G11DW-7</text>
<text x="154.7" y="28.1">C61</text>
<text x="154.7" y="29.9">0.1uF</text>
<text x="135.1" y="33.4">R6</text>
<text x="135.1" y="35.2">10K</text>
<text x="147.6" y="35.2">U3</text>
<text x="252.5" y="35.2">U1A</text>
<text x="147.6" y="37">ECS-2520MV-250-CN-TR</text>
<text x="172.5" y="40.6">24.9R</text>
<text x="184.9" y="40.6">R7</text>
<text x="252.5" y="37">NPCM750R</text>
<text x="40.9" y="54.8">R8</text>
<text x="40.9" y="56.6">10K</text>
<text x="78.2" y="54.8">U4</text>
<text x="78.2" y="58.3">74LVC1G11DW-7</text>
<text x="152.9" y="65.4">R9</text>
<text x="152.9" y="67.2">10K</text>
<text x="236.3" y="93.9">DSF01S30SL</text>
<text x="236.5" y="92.1">D1</text>
<text x="74.7" y="101">U5</text>
<text x="225.8" y="104.6">R10</text>
<text x="225.8" y="106.3">100K</text>
<text x="236.3" y="106.3">DSF01S30SL</text>
<text x="236.5" y="104.6">D2</text>
<text x="132.3" y="110.8">TP1</text>
<text x="225.6" y="115.2">C62</text>
<text x="225.6" y="116.8">1nF</text>
<text x="42.7" y="127.7">BK0603HR102-T</text>
<text x="43.6" y="131.2">L5</text>
<text x="54.8" y="136.4" transform="rotate(-90 54.8 136.4)">C63</text>
<text x="74.7" y="133">ATtiny1634 QFN20</text>
<text x="140.5" y="133">BK1005HS102-T</text>
<text x="141.4" y="136.6">L6</text>
<text x="131.3" y="141.7" transform="rotate(-90 131.3 141.7)">C64</text>
<text x="138" y="141.7" transform="rotate(-90 138 141.7)">C65</text>
<text x="54.8" y="144.7" transform="rotate(-90 54.8 144.7)">0.1uF</text>
<text x="131.3" y="150.1" transform="rotate(-90 131.3 150.1)">0.1uF</text>
<text x="138" y="150.1" transform="rotate(-90 138 150.1)">4.7uF</text>
<text x="177.8" y="152.6">R11</text>
<text x="177.8" y="154.3">4.7K</text>
<text x="177.8" y="157.9">R12</text>
<text x="177.8" y="159.7">4.7K</text>
</g>
<g font-size="1.6" fill="#f00">
<text x="20.6" y="29">CON_RST_N</text>
<text x="21.7" y="31.5">MCU_CORST_N</text>
<text x="22.4" y="34.3">ISP_RST_N</text>
<text x="90.8" y="30.9">CORST_N</text>
<text x="224.4" y="40.3">CLKREF_25M</text>
<text x="209.1" y="43.4">CON_GPIO160</text>
<text x="210.5" y="45">PORST_N</text>
<text x="210.9" y="46.8">CORST_N</text>
<text x="209.1" y="48.6">CON_PWRGD</text>
<text x="229.7" y="49.2">SPILOAD_N</text>
<text x="15.3" y="61">PGOOD_ALL_STBY</text>
<text x="30.6" y="63.5">MCU_PORST_N</text>
<text x="90.8" y="62.9">PORST_N</text>
<text x="203.2" y="68.3">RGMIIREFCLK_125M</text>
<text x="144.4" y="72.3">CON_PWRGD</text>
<text x="247.5" y="97.2">ENTER_FUP_N</text>
<text x="263.1" y="98.3">ENTER_FUP_N</text>
<text x="46.8" y="105.4">CON_PA3_ADC8</text>
<text x="46.8" y="107.2">CON_PA4_ADC9</text>
<text x="133.5" y="107.4">MCU_INT_N</text>
<text x="46.8" y="109">CON_PA5_ADC10</text>
<text x="46.8" y="110.8">CON_PA6_ADC11</text>
<text x="46.8" y="112.6">CON_PA7_ADC12</text>
<text x="180.1" y="111">EXTEND_SPILOAD_N</text>
<text x="203" y="109.7">EXTEND_SPILOAD_N</text>
<text x="249.3" y="109.7">SPILOAD_N</text>
<text x="46.8" y="114.3">CON_PB0_ADC13</text>
<text x="46.8" y="116.1">CON_PB3_ADC14</text>
<text x="46.8" y="117.9">CON_PC0_ADC15</text>
<text x="130.1" y="116.8">EXTEND_SPILOAD_N</text>
<text x="131.9" y="114.3">MCU_RESET_N</text>
<text x="151.3" y="119.8">FWSPI_PWR_EN</text>
<text x="130.1" y="120.4">MCU_PORST_N</text>
<text x="130.1" y="122.1">MCU_CORST_N</text>
<text x="160.4" y="152.4">MCU_INT_N</text>
<text x="160.4" y="157.7">MCU_RESET_N</text>
</g>
<g font-size="1.6" fill="#004080">
<text x="148.5" y="39.8">OE</text>
<text x="148.5" y="41.6">GND</text>
<text x="154" y="41.6">OUT</text>
<text x="154" y="39.8">VDD</text>
<text x="253.4" y="41.6">CLKREF</text>
<text x="253.4" y="43.4">GPIO160/CLKOUT</text>
<text x="253.4" y="45.2">nPORST</text>
<text x="253.4" y="46.9">nCORST</text>
<text x="253.4" y="48.7">PWRGD_PS</text>
<text x="253.4" y="52.3">TEST</text>
<text x="253.4" y="50.5">nSPILOAD</text>
<text x="253.4" y="59.4">TEST5</text>
<text x="253.4" y="57.6">TEST4</text>
<text x="253.4" y="55.8">TEST3</text>
<text x="253.4" y="54.1">TEST2</text>
<text x="253.4" y="64.7">SYSBPCK</text>
<text x="253.4" y="61.2">TEST6</text>
<text x="253.4" y="66.5">MCBPCK</text>
<text x="253.4" y="68.3">TOCK/DVODE</text>
<text x="237.4" y="98.5">A</text>
<text x="239.8" y="98.5">C</text>
<text x="75.6" y="107.4">PA4/ADC1/T0</text>
<text x="75.6" y="105.6">PA3/ADC0/T0/SNS</text>
<text x="98.3" y="105.6">ADC6/DI/SDA/RXD1/PB1</text>
<text x="101.3" y="107.4">ADC7/DO/TXD1/PB2</text>
<text x="75.6" y="111">PA6/ADC3/OC1B</text>
<text x="75.6" y="109.2">PA5/ADC2/OC0B</text>
<text x="75.6" y="112.7">PA7/ADC4/RXD0</text>
<text x="90.7" y="109.2">ADC10/ICP1/SCL/USCK/XCK1/PC1</text>
<text x="104" y="111">XTAL1/CLKI/PC5</text>
<text x="237.4" y="111">A</text>
<text x="239.8" y="111">C</text>
<text x="75.6" y="118.1">PC0/ADC9/OC0A/XCK0</text>
<text x="75.6" y="116.3">PB3/ADC8/OC1A</text>
<text x="75.6" y="114.5">PB0/ADC5/TXD0</text>
<text x="99" y="118.1">CLKO/INT0/ADC11/PC2</text>
<text x="104.6" y="114.5">RESET/dW/PC3</text>
<text x="108" y="119.8">XTAL2/PC4</text>
<text x="75.6" y="121.6">PA0/AREF</text>
<text x="109.4" y="123.4">AIN1/PA2</text>
<text x="109.4" y="121.6">AIN0/PA1</text>
<text x="108.8" y="130.5">GND_PAD</text>
<text x="112.9" y="128.7">GND</text>
<text x="113.1" y="127">VCC</text>
</g>
<g font-size="1.6" fill="#00f">
<text x="270.4" y="54.4" transform="rotate(-90 270.4 54.4)">VSB33</text>
<text x="270.2" y="68.3" transform="rotate(-90 270.2 68.3)">VSBH1</text>
</g>
<g font-size="1.6" fill="#0080ff">
<text x="134.1" y="105.4">CON_GPIO223_I2C13SDA</text>
<text x="134.1" y="109">CON_GPIO222_I2C13SCL</text>
</g>
<g font-size="1.3">
<text x="30.8" y="1.3">5</text>
<text x="88.8" y="1.3">4</text>
<text x="146.9" y="1.3">3</text>
<text x="205" y="1.3">2</text>
<text x="263.1" y="1.3">1</text>
<text x=".5" y="28.4">D</text>
<text x="292.6" y="28.4">D</text>
<text x=".5" y="79.5">C</text>
<text x="292.6" y="79.5">C</text>
<text x=".5" y="130.6">B</text>
<text x="292.6" y="130.6">B</text>
<text x=".5" y="181.7">A</text>
<text x="292.6" y="181.7">A</text>
<text x="30.8" y="207.4">5</text>
<text x="88.8" y="207.4">4</text>
<text x="146.9" y="207.4">3</text>
<text x="205" y="207.4">2</text>
<text x="263.1" y="207.4">1</text>
</g>
</svg>
